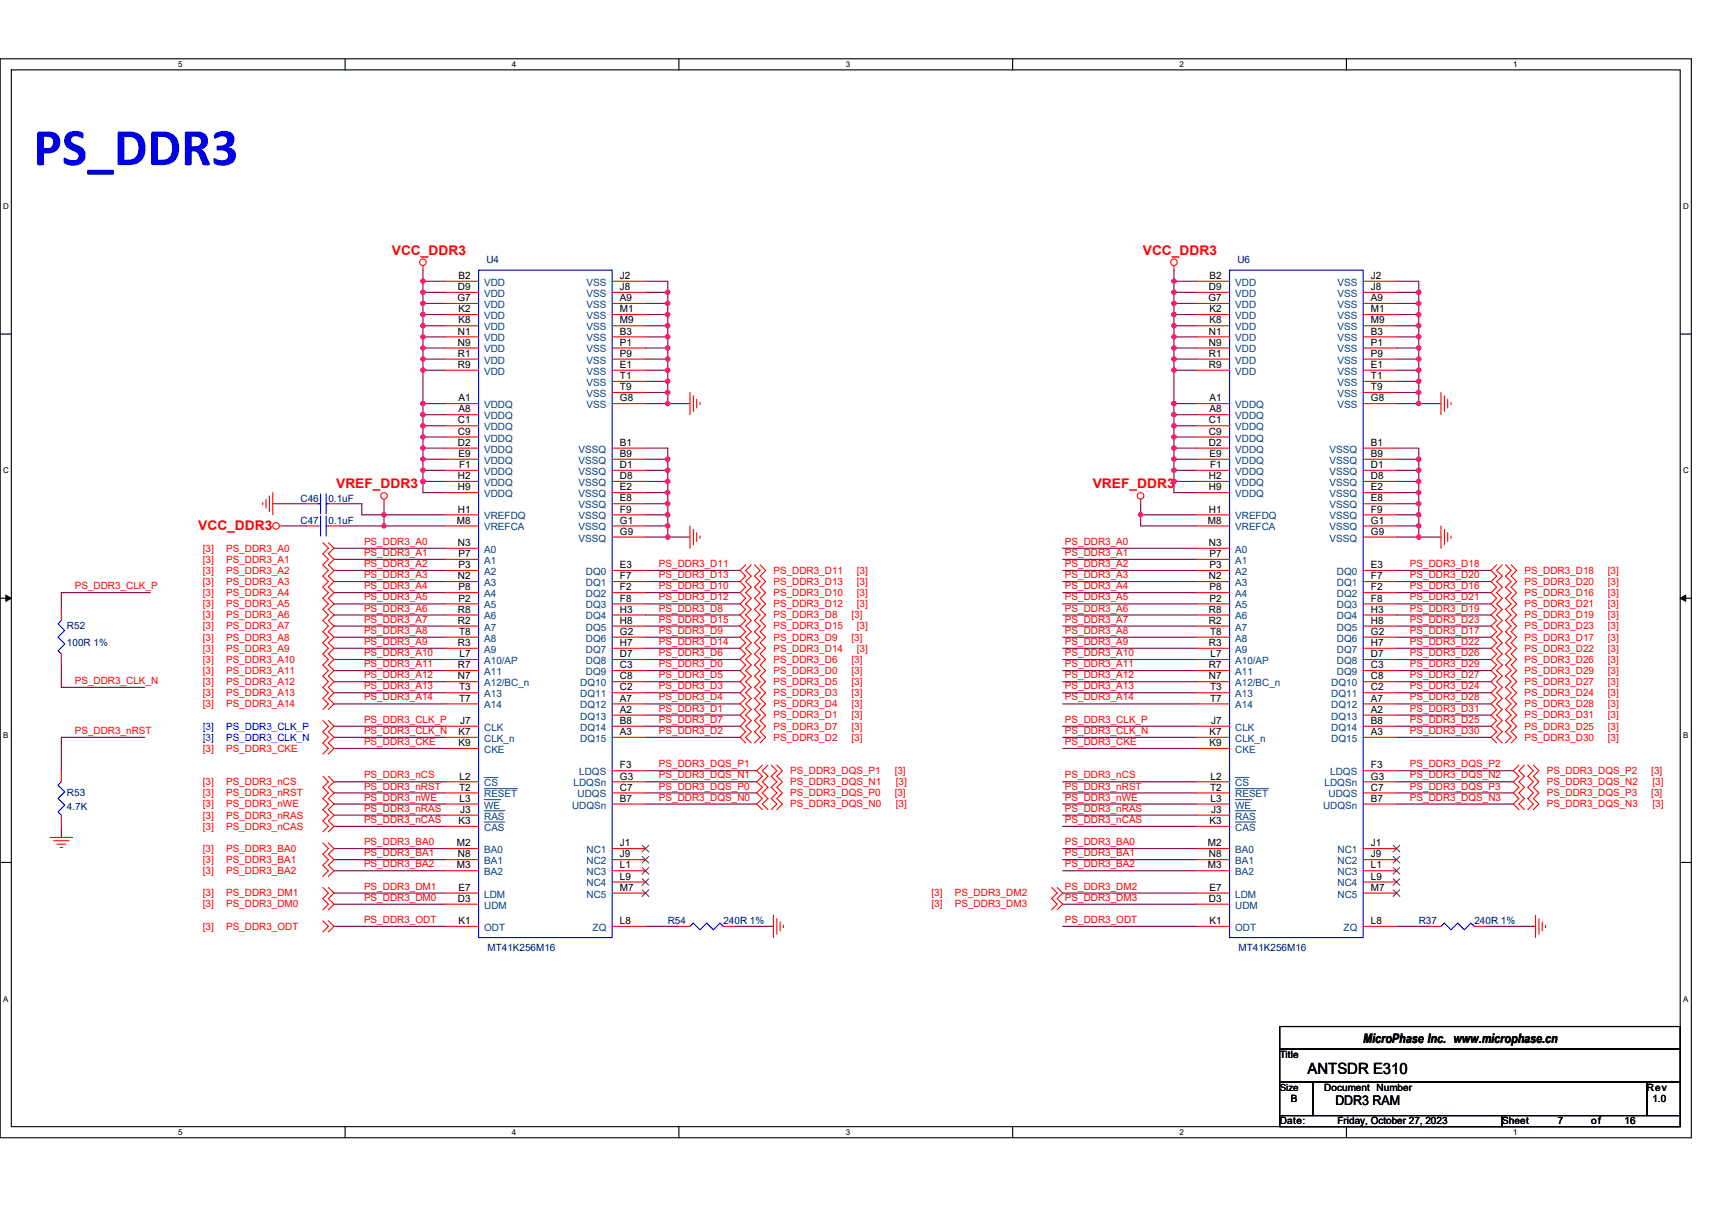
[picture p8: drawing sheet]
<svg xmlns="http://www.w3.org/2000/svg" width="297mm" height="210mm" viewBox="0 0 297 210" stroke-linecap="round" stroke-linejoin="round" font-family="sans-serif">
<path d="M0 10.2h293.5v187.2h-293.5zM2 12.1h289.5v183.4h-289.5z" fill="none" stroke="#000" stroke-width=".19"/>
<g fill="#fff">
<path d="M30.9 10.4h.8v1.6h-.8z"/>
<path d="M30.9 195.7h.8v1.6h-.8z"/>
</g>
<path d="M59.9 10.2v1.9M59.9 195.5v1.9" fill="none" stroke="#000" stroke-width=".19"/>
<g fill="#fff">
<path d="M88.8 10.4h.8v1.6h-.8z"/>
<path d="M88.8 195.7h.8v1.6h-.8z"/>
</g>
<path d="M117.8 10.2v1.9M117.8 195.5v1.9" fill="none" stroke="#000" stroke-width=".19"/>
<g fill="#fff">
<path d="M146.7 10.4h.8v1.6h-.8z"/>
<path d="M146.7 195.7h.8v1.6h-.8z"/>
</g>
<path d="M175.7 10.2v1.9M175.7 195.5v1.9" fill="none" stroke="#000" stroke-width=".19"/>
<g fill="#fff">
<path d="M204.7 10.4h.7v1.6h-.7z"/>
<path d="M204.7 195.7h.7v1.6h-.7z"/>
</g>
<path d="M233.6 10.2v1.9M233.6 195.5v1.9" fill="none" stroke="#000" stroke-width=".19"/>
<g fill="#fff">
<path d="M262.6 10.4h.7v1.6h-.7z"/>
<path d="M262.6 195.7h.7v1.6h-.7z"/>
<path d="M.5 35.1h1v1.5h-1z"/>
<path d="M292 35.1h1v1.5h-1z"/>
<path d="M.5 80.9h1v1.5h-1z"/>
<path d="M292 80.9h1v1.5h-1z"/>
</g>
<path d="M0 58h2M291.5 58h2" fill="none" stroke="#000" stroke-width=".19"/>
<g fill="#fff">
<path d="M.5 126.7h.9v1.6h-.9z"/>
<path d="M292 126.7h.9v1.6h-.9z"/>
</g>
<path d="M0 103.8h2M291.5 103.8h2" fill="none" stroke="#000" stroke-width=".19"/>
<path d="M1 103.3l1 .5-1 .6zM291.5 103.8l1-.5v1.1z" fill="#000" stroke="#000" stroke-width=".17"/>
<g fill="#fff">
<path d="M.5 172.6h.9v1.5h-.9z"/>
<path d="M292 172.6h.9v1.5h-.9z"/>
</g>
<path d="M0 149.7h2M291.5 149.7h2M222 178.1h69.5v3.9h-69.5zM222 182h69.5v5.8h-69.5zM222 187.8h5.8v5.8h-5.8zM222 193.6h38.6v1.9h-38.6zM227.8 187.8h57.9v5.8h-57.9zM260.6 193.6h30.9v1.9h-30.9zM285.7 187.8h5.8v5.8h-5.8z" fill="none" stroke="#000" stroke-width=".19"/>
<g fill="none" stroke="#800040" stroke-width=".19">
<path d="M73.4 48.8h3.9M73.4 50.7h3.9M73.4 52.7h3.9M73.4 54.6h3.9M73.4 56.5h3.9M73.4 58.5h3.9M73.4 46.9v1.9M73.4 48.8v1.9M73.4 50.7v2M73.4 52.7v1.9M73.4 54.6v1.9M73.4 56.5v2"/>
<path d="M73.4 58.5v1.9M112 48.8h3.9v1.9M112 50.7h3.9M112 52.7h3.9M112 54.6h3.9M112 56.5h3.9M112 58.5h3.9M115.9 50.7v2M115.9 52.7v1.9M115.9 54.6v1.9M115.9 56.5v2M115.9 58.5v1.9"/>
<path d="M203.7 50.7v2h3.9M203.7 48.8v1.9M203.7 46.9v1.9M203.7 52.7v1.9M203.7 58.5v1.9M203.7 48.8h3.9M203.7 56.5h3.9M203.7 54.6h3.9M203.7 50.7h3.9M203.7 58.5h3.9M203.7 56.5v2M203.7 54.6v1.9"/>
<path d="M242.3 54.6h3.9M242.3 52.7h3.9M242.3 50.7h3.9M242.3 48.8h3.9v1.9M242.3 58.5h3.9M242.3 56.5h3.9v2M246.2 54.6v1.9M246.2 52.7v1.9M246.2 50.7v2M246.2 58.5v1.9M73.4 64.2h3.9M73.4 60.4h3.9"/>
<path d="M73.4 62.3h3.9M73.4 70h3.9M73.4 72h3.9M73.4 73.9h3.9M73.4 75.8h3.9M73.4 77.8h3.9M73.4 79.7h3.9M73.4 60.4v1.9M73.4 62.3v1.9M73.4 64.2v5.8M73.4 70v2M73.4 72v1.9"/>
<path d="M73.4 73.9v1.9M73.4 75.8v2M73.4 77.8v1.9M73.4 79.7v1.9M112 70h3.9M112 60.4h3.9M112 62.3h3.9M112 64.2h3.9M112 66.2h3.9M112 68.1h3.9M112 77.8h3.9v1.9M112 79.7h3.9"/>
<path d="M115.9 62.3v1.9M115.9 64.2v2M115.9 60.4v1.9M115.9 66.2v1.9M115.9 68.1v1.9M115.9 79.7v1.9M115.9 70h3.8M203.7 62.3h3.9M203.7 72h3.9M203.7 70h3.9M203.7 62.3v1.9M203.7 72v1.9"/>
<path d="M203.7 70v2M203.7 64.2h3.9M203.7 60.4h3.9M203.7 73.9v1.9h3.9M203.7 73.9h3.9M203.7 79.7v1.9h3.9M203.7 77.8v1.9h3.9M203.7 77.8h3.9M203.7 64.2v5.8M203.7 60.4v1.9M203.7 75.8v2M242.3 70h3.9"/>
<path d="M242.3 62.3h3.9M242.3 60.4h3.9v1.9M242.3 77.8h3.9v1.9M242.3 68.1h3.9v1.9M242.3 66.2h3.9M242.3 64.2h3.9M242.3 79.7h3.9v1.9M246.2 64.2v2M246.2 70h3.8M246.2 62.3v1.9M246.2 66.2v1.9M47.3 87.4h5.8"/>
<path d="M49.3 91.3h3.8M58 95.1h19.3M58 97.1h19.3M58 99h19.3M58.9 91.3h7.7M58.9 87.4h3.9v1.9h3.8M66.6 91.3h10.7M66.6 89.3h10.7M66.6 89.3v2M66.6 87.4v1.9M73.4 81.6h3.9M73.4 83.5h3.9"/>
<path d="M73.4 81.6v1.9M73.4 83.5v2h3.9M112 99h16.4M112 93.2h3.9M112 81.6h3.9M112 83.5h3.9M112 85.5h3.9M112 87.4h3.9M112 89.3h3.9M112 91.3h3.9M115.9 87.4v1.9M115.9 85.5v1.9"/>
<path d="M115.9 81.6v1.9M115.9 83.5v2M115.9 89.3v2M115.9 91.3v1.9M115.9 93.2h3.8M184.4 95.1h23.2M184.4 99h23.2M184.4 97.1h23.2M197.9 89.3h9.7M197.9 89.3v2h9.7M197.9 87.4v1.9M203.7 81.6v1.9"/>
<path d="M203.7 83.5h3.9M203.7 83.5v2h3.9M242.3 93.2h3.9M242.3 91.3h3.9v1.9M242.3 89.3h3.9M242.3 99h16.4M242.3 85.5h3.9M242.3 83.5h3.9v2M242.3 81.6h3.9M242.3 87.4h3.9M246.2 93.2h3.8M246.2 87.4v1.9"/>
<path d="M246.2 85.5v1.9M246.2 89.3v2M246.2 81.6v1.9M10.6 115.4v3.9h14.5M26.1 102.8h-15.5v2.9M58 104.8h19.3M58 100.9h19.3M58 102.8h19.3M58 110.6h19.3M58 112.5h19.3M58 106.7h19.3M58 108.6h19.3"/>
<path d="M58 114.4h19.3M58 118.3h19.3M58 116.4h19.3M112 110.6h16.4M112 102.8h16.4M112 106.7h16.4M112 100.9h16.4M112 112.5h16.4M112 104.8h16.4M112 108.6h16.4M112 114.4h16.4M112 118.3h16.4"/>
<path d="M112 116.4h16.4M184.4 104.8h23.2M184.4 102.8h23.2M184.4 100.9h23.2M184.4 116.4h23.2M184.4 114.4h23.2M184.4 112.5h23.2M184.4 110.6h23.2M184.4 108.6h23.2M184.4 106.7h23.2M184.4 118.3h23.2M242.3 100.9h16.4"/>
<path d="M242.3 118.3h16.4M242.3 102.8h16.4M242.3 110.6h16.4M242.3 106.7h16.4M242.3 112.5h16.4M242.3 104.8h16.4M242.3 108.6h16.4M242.3 116.4h16.4M242.3 114.4h16.4M25.1 128h-14.5v5.8M58 122.2h19.3M58 120.2h19.3"/>
<path d="M58 139.5h19.3M58 129.9h19.3M58 126h19.3M58 128h19.3M58 135.7h19.3M58 137.6h19.3M112 120.2h16.4M112 124.1h16.4M112 122.2h16.4M112 128h16.4M112 126h16.4M112 133.8h19.3"/>
<path d="M112 139.5h19.3M112 137.6h19.3M112 135.7h19.3M184.4 128h23.2M184.4 126h23.2M184.4 129.9h23.2M184.4 122.2h23.2M184.4 120.2h23.2M184.4 139.5h23.2M184.4 135.7h23.2M184.4 137.6h23.2M242.3 126h16.4"/>
<path d="M242.3 122.2h16.4M242.3 124.1h16.4M242.3 128h16.4M242.3 120.2h16.4M242.3 137.6h20.3M242.3 139.5h20.3M242.3 135.7h20.3M242.3 133.8h20.3M10.6 143.4v1.9M58 147.3h19.3M58 151.1h19.3M58 149.2h19.3"/>
<path d="M58 143.4h19.3M58 141.5h19.3M58 155h19.3M58 156.9h19.3M184.4 149.2h23.2M184.4 147.3h23.2M184.4 143.4h23.2M184.4 141.5h23.2M184.4 151.1h23.2M184.4 156.9h23.2M184.4 155h23.2M58 160.8h19.3"/>
<path d="M112 160.8h5.8M127.4 160.8h6.8M184.4 160.8h23.2M242.3 160.8h5.8M257.7 160.8h8.7"/>
</g>
<g fill="#f0f" stroke="#f0f" stroke-width=".19">
<circle cx="115.8" cy="64.2" r=".38"/>
<circle cx="115.8" cy="62.3" r=".38"/>
<circle cx="115.8" cy="87.4" r=".38"/>
<circle cx="115.8" cy="70" r=".38"/>
<circle cx="115.8" cy="93.2" r=".38"/>
<circle cx="115.8" cy="52.6" r=".38"/>
<circle cx="115.8" cy="50.7" r=".38"/>
<circle cx="115.8" cy="56.5" r=".38"/>
<circle cx="115.8" cy="54.6" r=".38"/>
<circle cx="115.8" cy="60.4" r=".38"/>
<circle cx="115.8" cy="58.4" r=".38"/>
<circle cx="115.8" cy="68.1" r=".38"/>
<circle cx="115.8" cy="66.2" r=".38"/>
<circle cx="115.8" cy="79.7" r=".38"/>
<circle cx="115.8" cy="83.5" r=".38"/>
<circle cx="115.8" cy="81.6" r=".38"/>
<circle cx="115.8" cy="85.5" r=".38"/>
<circle cx="115.8" cy="91.3" r=".38"/>
<circle cx="115.8" cy="89.3" r=".38"/>
<circle cx="73.4" cy="48.8" r=".38"/>
<circle cx="73.4" cy="64.2" r=".38"/>
<circle cx="73.4" cy="50.7" r=".38"/>
<circle cx="73.4" cy="52.6" r=".38"/>
<circle cx="73.4" cy="54.6" r=".38"/>
<circle cx="73.4" cy="56.5" r=".38"/>
<circle cx="73.4" cy="62.3" r=".38"/>
<circle cx="73.4" cy="60.4" r=".38"/>
<circle cx="73.4" cy="58.4" r=".38"/>
<circle cx="73.4" cy="70" r=".38"/>
<circle cx="73.4" cy="72" r=".38"/>
<circle cx="73.4" cy="73.9" r=".38"/>
<circle cx="73.4" cy="75.8" r=".38"/>
<circle cx="73.4" cy="77.8" r=".38"/>
<circle cx="73.4" cy="79.7" r=".38"/>
<circle cx="73.4" cy="81.6" r=".38"/>
<circle cx="73.4" cy="83.5" r=".38"/>
<circle cx="66.6" cy="91.3" r=".38"/>
<circle cx="203.7" cy="83.5" r=".38"/>
<circle cx="203.7" cy="81.6" r=".38"/>
<circle cx="246.1" cy="64.2" r=".38"/>
<circle cx="246.1" cy="87.4" r=".38"/>
<circle cx="246.1" cy="85.5" r=".38"/>
<circle cx="246.1" cy="70" r=".38"/>
<circle cx="246.1" cy="56.5" r=".38"/>
<circle cx="246.1" cy="54.6" r=".38"/>
<circle cx="246.1" cy="52.6" r=".38"/>
<circle cx="246.1" cy="50.7" r=".38"/>
<circle cx="246.1" cy="68.1" r=".38"/>
<circle cx="246.1" cy="66.2" r=".38"/>
<circle cx="246.1" cy="62.3" r=".38"/>
<circle cx="246.1" cy="60.4" r=".38"/>
<circle cx="246.1" cy="58.4" r=".38"/>
<circle cx="246.1" cy="93.2" r=".38"/>
<circle cx="246.1" cy="91.3" r=".38"/>
<circle cx="246.1" cy="83.5" r=".38"/>
<circle cx="246.1" cy="81.6" r=".38"/>
<circle cx="246.1" cy="79.7" r=".38"/>
<circle cx="203.7" cy="64.2" r=".38"/>
<circle cx="203.7" cy="50.7" r=".38"/>
<circle cx="203.7" cy="48.8" r=".38"/>
<circle cx="246.1" cy="89.3" r=".38"/>
<circle cx="203.7" cy="56.5" r=".38"/>
<circle cx="203.7" cy="54.6" r=".38"/>
<circle cx="203.7" cy="52.6" r=".38"/>
<circle cx="203.7" cy="70" r=".38"/>
<circle cx="203.7" cy="60.4" r=".38"/>
<circle cx="203.7" cy="58.4" r=".38"/>
<circle cx="203.7" cy="62.3" r=".38"/>
<circle cx="203.7" cy="77.8" r=".38"/>
<circle cx="203.7" cy="75.8" r=".38"/>
<circle cx="203.7" cy="73.9" r=".38"/>
<circle cx="203.7" cy="72" r=".38"/>
<circle cx="203.7" cy="79.7" r=".38"/>
<circle cx="197.9" cy="89.3" r=".38"/>
<circle cx="66.6" cy="89.3" r=".38"/>
</g>
<g fill="none" stroke="#f00" stroke-width=".19">
<path d="M73.4 46.1v.8M77.3 48.8h5.7M77.3 50.7h5.7M77.3 52.7h5.7M77.3 54.6h5.7M77.3 56.5h5.7M77.3 58.5h5.7M106.2 48.8h5.8M106.2 50.7h5.8M106.2 52.7h5.8M106.2 54.6h5.8M106.2 56.5h5.8"/>
<path d="M106.2 58.5h5.8M203.7 46.1v.8M207.6 48.8h5.7M207.6 50.7h5.7M207.6 52.7h5.7M207.6 54.6h5.7M207.6 56.5h5.7M207.6 58.5h5.7M236.5 48.8h5.8M236.5 50.7h5.8M236.5 52.7h5.8M236.5 54.6h5.8"/>
<path d="M236.5 56.5h5.8M236.5 58.5h5.8M77.3 60.4h5.7M77.3 62.3h5.7M77.3 64.2h5.7M77.3 70h5.7M77.3 72h5.7M77.3 73.9h5.7M77.3 75.8h5.7M77.3 77.8h5.7M77.3 79.7h5.7M106.2 60.4h5.8"/>
<path d="M106.2 62.3h5.8M106.2 64.2h5.8M106.2 66.2h5.8M106.2 68.1h5.8M106.2 70h5.8M106.2 77.8h5.8M106.2 79.7h5.8M119.7 68.1v3.9M120.3 68.7v2.7M120.9 69.3v1.5M121.5 69.9v.3M207.6 60.4h5.7"/>
<path d="M207.6 62.3h5.7M207.6 64.2h5.7M207.6 70h5.7M207.6 72h5.7M207.6 73.9h5.7M207.6 75.8h5.7M207.6 77.8h5.7M207.6 79.7h5.7M236.5 60.4h5.8M236.5 62.3h5.8M236.5 64.2h5.8M236.5 66.2h5.8"/>
<path d="M236.5 68.1h5.8M236.5 70h5.8M236.5 77.8h5.8M236.5 79.7h5.8M250 68.1v3.9M250.6 68.7v2.7M251.2 69.3v1.5M251.8 69.9v.3M45.6 87.2v.4M46.2 86.6v1.6M46.8 86.1v2.7M47.3 85.5v3.8"/>
<path d="M48.5 91.3h.8M53.1 91.3h2M53.1 87.4h2M56 94.2l1 .9-1 1 1 1-1 .9 1 1-1 1 1 .9-1 1 1 .9-1 1 1 1-1 .9 1 1-1 1 1 .9-1 1 1 1-1 .9 1 1-1 1 1 .9-1 1 1 1-1 .9 1 1-1 1 1 .9-1 1 1 1-1 .9M57 94.2l1 .9-1 1 1 1-1 .9 1 1-1 1 1 .9-1 1 1 .9-1 1 1 1-1 .9 1 1-1 1 1 .9-1 1 1 1-1 .9 1 1-1 1 1 .9-1 1 1 1-1 .9 1 1-1 1 1 .9-1 1 1 1-1 .9M57 91.3h1.9M57 87.4h1.9M66.6 86.6v.8M77.3 95.1h5.7M77.3 97.1h5.7M77.3 99h5.7M77.3 89.3h5.7"/>
<path d="M77.3 91.3h5.7M77.3 81.6h5.7M77.3 83.5h5.7M77.3 85.5h5.7M106.2 81.6h5.8M106.2 83.5h5.8M106.2 85.5h5.8M106.2 87.4h5.8M106.2 89.3h5.8M106.2 91.3h5.8M106.2 93.2h5.8M106.2 99h5.8"/>
<path d="M119.7 91.3v3.8M120.3 91.9v2.7M120.9 92.4v1.6M121.5 93v.4M129.4 98l-1 1 1 1-1 .9 1 1-1 .9 1 1-1 1 1 .9-1 1 1 1-1 .9 1 1-1 1 1 .9-1 1 1 1-1 .9 1 1-1 1 1 .9-1 1 1 1-1 .9 1 1-1 1 1 .9-1 1 1 1-1 .9 1 1-1 1 1 .9M130.3 98l-.9 1 .9 1-.9 .9 .9 1-.9 .9 .9 1-.9 1 .9 .9-.9 1 .9 1-.9 .9 .9 1-.9 1 .9 .9-.9 1 .9 1-.9 .9 .9 1-.9 1 .9 .9-.9 1 .9 1-.9 .9 .9 1-.9 1 .9 .9-.9 1 .9 1-.9 .9 .9 1-.9 1 .9 .9M130.9 98l1 1-1 1 1 .9-1 1 1 .9-1 1 1 1-1 .9 1 1-1 1 1 .9-1 1 1 1-1 .9 1 1-1 1 1 .9-1 1 1 1-1 .9 1 1-1 1 1 .9-1 1 1 1-1 .9 1 1-1 1 1 .9-1 1 1 1-1 .9M131.9 98l.9 1-.9 1 .9 .9-.9 1 .9 .9-.9 1 .9 1-.9 .9 .9 1-.9 1 .9 .9-.9 1 .9 1-.9 .9 .9 1-.9 1 .9 .9-.9 1 .9 1-.9 .9 .9 1-.9 1 .9 .9-.9 1 .9 1-.9 .9 .9 1-.9 1 .9 .9-.9 1 .9 1-.9 .9M197.9 86.6v.8M207.6 95.1h5.7M207.6 97.1h5.7M207.6 99h5.7"/>
<path d="M207.6 89.3h5.7M207.6 91.3h5.7M207.6 81.6h5.7M207.6 83.5h5.7M207.6 85.5h5.7M236.5 81.6h5.8M236.5 83.5h5.8M236.5 85.5h5.8M236.5 87.4h5.8M236.5 89.3h5.8M236.5 91.3h5.8M236.5 93.2h5.8"/>
<path d="M236.5 99h5.8M250 91.3v3.8M250.6 91.9v2.7M251.2 92.4v1.6M251.8 93v.4M259.7 98l-1 1 1 1-1 .9 1 1-1 .9 1 1-1 1 1 .9-1 1 1 1-1 .9 1 1-1 1 1 .9-1 1 1 1-1 .9 1 1-1 1 1 .9-1 1 1 1-1 .9 1 1-1 1 1 .9-1 1 1 1-1 .9 1 1-1 1 1 .9M260.6 98l-.9 1 .9 1-.9 .9 .9 1-.9 .9 .9 1-.9 1 .9 .9-.9 1 .9 1-.9 .9 .9 1-.9 1 .9 .9-.9 1 .9 1-.9 .9 .9 1-.9 1 .9 .9-.9 1 .9 1-.9 .9 .9 1-.9 1 .9 .9-.9 1 .9 1-.9 .9 .9 1-.9 1 .9 .9M261.2 98l1 1-1 1 1 .9-1 1 1 .9-1 1 1 1-1 .9 1 1-1 1 1 .9-1 1 1 1-1 .9 1 1-1 1 1 .9-1 1 1 1-1 .9 1 1-1 1 1 .9-1 1 1 1-1 .9 1 1-1 1 1 .9-1 1 1 1-1 .9M262.2 98l.9 1-.9 1 .9 .9-.9 1 .9 .9-.9 1 .9 1-.9 .9 .9 1-.9 1 .9 .9-.9 1 .9 1-.9 .9 .9 1-.9 1 .9 .9-.9 1 .9 1-.9 .9 .9 1-.9 1 .9 .9-.9 1 .9 1-.9 .9 .9 1-.9 1 .9 .9-.9 1 .9 1-.9 .9M10.6 113.5v1.9M10.6 105.7v2M77.3 114.4h5.7"/>
<path d="M77.3 116.4h5.7M77.3 118.3h5.7M77.3 100.9h5.7M77.3 102.8h5.7M77.3 104.8h5.7M77.3 106.7h5.7M77.3 108.6h5.7M77.3 110.6h5.7M77.3 112.5h5.7M106.2 100.9h5.8M106.2 102.8h5.8M106.2 104.8h5.8"/>
<path d="M106.2 106.7h5.8M106.2 108.6h5.8M106.2 110.6h5.8M106.2 112.5h5.8M106.2 114.4h5.8M106.2 116.4h5.8M106.2 118.3h5.8M207.6 114.4h5.7M207.6 116.4h5.7M207.6 118.3h5.7M207.6 100.9h5.7M207.6 102.8h5.7"/>
<path d="M207.6 104.8h5.7M207.6 106.7h5.7M207.6 108.6h5.7M207.6 110.6h5.7M207.6 112.5h5.7M236.5 100.9h5.8M236.5 102.8h5.8M236.5 104.8h5.8M236.5 106.7h5.8M236.5 108.6h5.8M236.5 110.6h5.8M236.5 112.5h5.8"/>
<path d="M236.5 114.4h5.8M236.5 116.4h5.8M236.5 118.3h5.8M10.6 133.8v1.9M56 134.7l1 1-1 .9 1 1-1 1 1 .9-1 1 1 1-1 .9 1 1-1 1M56 125.1l1 .9-1 1 1 1-1 .9 1 1-1 1M57 134.7l1 1-1 .9 1 1-1 1 1 .9-1 1 1 1-1 .9 1 1-1 1M57 125.1l1 .9-1 1 1 1-1 .9 1 1-1 1M77.3 126h5.7M77.3 128h5.7M77.3 129.9h5.7M77.3 135.7h5.7"/>
<path d="M77.3 137.6h5.7M77.3 120.2h5.7M77.3 122.2h5.7M77.3 139.5h5.7M106.2 120.2h5.8M106.2 122.2h5.8M106.2 124.1h5.8M106.2 126h5.8M106.2 128h5.8M106.2 133.8h5.8M106.2 135.7h5.8M106.2 137.6h5.8"/>
<path d="M106.2 139.5h5.8M132.3 132.8l-1 1 1 .9-1 1 1 .9-1 1 1 1-1 .9 1 1M133.2 132.8l-.9 1 .9 .9-.9 1 .9 .9-.9 1 .9 1-.9 .9 .9 1M133.8 132.8l1 1-1 .9 1 1-1 .9 1 1-1 1 1 .9-1 1M134.8 132.8l.9 1-.9 .9 .9 1-.9 .9 .9 1-.9 1 .9 .9-.9 1M207.6 126h5.7M207.6 128h5.7M207.6 129.9h5.7M207.6 135.7h5.7M207.6 137.6h5.7M207.6 120.2h5.7M207.6 122.2h5.7"/>
<path d="M207.6 139.5h5.7M236.5 120.2h5.8M236.5 122.2h5.8M236.5 124.1h5.8M236.5 126h5.8M236.5 128h5.8M236.5 133.8h5.8M236.5 135.7h5.8M236.5 137.6h5.8M236.5 139.5h5.8M263.5 132.8l-.9 1 .9 .9-.9 1 .9 .9-.9 1 .9 1-.9 .9 .9 1M264.5 132.8l-1 1 1 .9-1 1 1 .9-1 1 1 1-1 .9 1 1"/>
<path d="M265.1 132.8l.9 1-.9 .9 .9 1-.9 .9 .9 1-.9 1 .9 .9-.9 1M266 132.8l1 1-1 .9 1 1-1 .9 1 1-1 1 1 .9-1 1M8.7 145.3h3.9M9.3 145.9h2.7M9.9 146.5h1.5M10.5 147.1h.4M10.6 141.5v1.9M56 146.3l1 1-1 .9 1 1-1 1 1 .9-1 1M56 159.8l1 1-1 .9M56 154l1 1-1 .9 1 1-1 1M57 146.3l1 1-1 .9 1 1-1 1 1 .9-1 1M57 159.8l1 1-1 .9"/>
<path d="M57 154l1 1-1 .9 1 1-1 1M77.3 143.4h5.7M77.3 141.5h5.7M77.3 147.3h5.7M77.3 149.2h5.7M77.3 151.1h5.7M77.3 155h5.7M77.3 156.9h5.7M106.2 147.3h5.8M106.2 149.2h5.8M106.2 151.1h5.8M106.2 153.1h5.8"/>
<path d="M106.2 155h5.8M134.2 158.8v3.9M134.8 159.4v2.7M135.4 160v1.5M182.5 154l.9 1-.9 .9 .9 1-.9 1M183.4 154l1 1-1 .9 1 1-1 1M207.6 143.4h5.7M207.6 141.5h5.7M207.6 147.3h5.7M207.6 149.2h5.7M207.6 151.1h5.7M207.6 155h5.7"/>
<path d="M207.6 156.9h5.7M236.5 147.3h5.8M236.5 149.2h5.8M236.5 151.1h5.8M236.5 153.1h5.8M236.5 155h5.8M266.4 158.8v3.9M267 159.4v2.7M267.6 160v1.5M77.3 160.8h5.7M106.2 160.8h5.8M117.8 160.8h1.9"/>
<path d="M125.5 160.8h1.9M135.9 160.6v.4M207.6 160.8h5.7M236.5 160.8h5.8M248.1 160.8h1.9M255.8 160.8h1.9M268.2 160.6v.4"/>
<circle cx="73.4" cy="45.5" r=".57"/>
<circle cx="203.7" cy="45.5" r=".57"/>
<circle cx="47.9" cy="91.3" r=".57"/>
<circle cx="66.6" cy="86.1" r=".57"/>
<circle cx="197.9" cy="86.1" r=".57"/>
</g>
<g fill="none" stroke="#00f" stroke-width=".19">
<path d="M83 46.9h23.2v115.8h-23.2zM213.3 46.9h23.2v115.8h-23.2zM55.1 91.3h.5M55.1 87.4h.5M55.6 89.5v3.5M55.6 85.7v3.5M56.6 89.5v3.5M56.6 85.7v3.5M56.6 91.3h.4M56.6 87.4h.4M10.6 107.7l-.5 .6 1.1 1.1-1.1 1.2 1.1 1.1-1.1 1.2 .5 .6M10.6 135.7l-.5 .5 1.1 1.2-1.1 1.2 1.1 1.1-1.1 1.2 .5 .6"/>
<path d="M119.7 160.8l.6-.6 1.2 1.2 1.1-1.2 1.2 1.2 1.1-1.2 .6 .6M250 160.8l.6-.6 1.2 1.2 1.1-1.2 1.2 1.2 1.1-1.2 .6 .6"/>
</g>
<path d="M84 134.9h2.4M84 136.8h5.8M84 138.8h2.9M214.3 134.9h2.4M214.3 136.8h5.8M214.3 138.8h2.9M84 142.6h3.6M84 140.7h3.6M214.3 142.6h3.6M214.3 140.7h3.6" fill="none" stroke="#004080" stroke-width=".17"/>
<g fill="none" stroke="#804000" stroke-width=".17">
<path d="M111.4 146.7l1.2 1.1M111.4 148.6l1.2 1.2M111.4 150.5l1.2 1.2M111.4 152.5l1.2 1.1M111.4 154.4l1.2 1.2M112.6 146.7l-1.2 1.1M112.6 148.6l-1.2 1.2M112.6 150.5l-1.2 1.2M112.6 152.5l-1.2 1.1M112.6 154.4l-1.2 1.2M241.7 146.7l1.2 1.1M241.7 148.6l1.2 1.2"/>
<path d="M241.7 150.5l1.2 1.2M241.7 152.5l1.2 1.1M241.7 154.4l1.2 1.2M242.9 146.7l-1.2 1.1M242.9 148.6l-1.2 1.2M242.9 150.5l-1.2 1.2M242.9 152.5l-1.2 1.1M242.9 154.4l-1.2 1.2"/>
</g>
<text font-size="9.2" fill="#00f" x="5.8" y="28.7">PS_DDR3</text>
<text font-size="2.7" x="226.9" y="186.3">ANTSDR E310</text>
<g font-size="2.3" fill="#f00">
<text x="68" y="44.2">VCC_DDR3</text>
<text x="198.3" y="44.2">VCC_DDR3</text>
<text x="58.3" y="84.7">VREF_DDR3</text>
<text x="189.6" y="84.7">VREF_DDR3</text>
<text x="34.4" y="92.1">VCC_DDR3</text>
</g>
<g font-size="2.3">
<text x="236.5" y="181.1">MicroPhase Inc. www.microphase.cn</text>
<text x="231.7" y="191.8">DDR3 RAM</text>
</g>
<g font-size="1.7" fill="#000080">
<text x="84.4" y="45.7">U4</text>
<text x="214.7" y="45.7">U6</text>
<text x="52.2" y="87">C46</text>
<text x="57" y="87">0.1uF</text>
<text x="52.2" y="90.9">C47</text>
<text x="57" y="90.9">0.1uF</text>
<text x="11.6" y="109.2">R52</text>
<text x="11.6" y="112.1">100R 1%</text>
<text x="11.6" y="138.2">R53</text>
<text x="11.6" y="140.5">4.7K</text>
<text x="115.9" y="160.4">R54</text>
<text x="125.5" y="160.4">240R 1%</text>
<text x="246.2" y="160.4">R37</text>
<text x="255.8" y="160.4">240R 1%</text>
<text x="84.6" y="165">MT41K256M16</text>
<text x="214.9" y="165">MT41K256M16</text>
</g>
<g font-size="1.7">
<text x="79.4" y="52.3">G7</text>
<text x="79.5" y="50.3">D9</text>
<text x="79.5" y="48.4">B2</text>
<text x="107.6" y="48.4">J2</text>
<text x="107.6" y="50.3">J8</text>
<text x="107.6" y="52.3">A9</text>
<text x="209.7" y="52.3">G7</text>
<text x="209.8" y="50.3">D9</text>
<text x="209.8" y="48.4">B2</text>
<text x="237.9" y="48.4">J2</text>
<text x="237.9" y="50.3">J8</text>
<text x="237.9" y="52.3">A9</text>
<text x="79.5" y="58.1">N1</text>
<text x="79.5" y="60">N9</text>
<text x="79.5" y="54.2">K2</text>
<text x="79.5" y="56.1">K8</text>
<text x="107.6" y="54.2">M1</text>
<text x="107.6" y="56.1">M9</text>
<text x="107.6" y="58.1">B3</text>
<text x="107.6" y="60">P1</text>
<text x="209.8" y="58.1">N1</text>
<text x="209.8" y="60">N9</text>
<text x="209.8" y="54.2">K2</text>
<text x="209.8" y="56.1">K8</text>
<text x="237.9" y="54.2">M1</text>
<text x="237.9" y="56.1">M9</text>
<text x="237.9" y="58.1">B3</text>
<text x="237.9" y="60">P1</text>
<text x="79.5" y="61.9">R1</text>
<text x="79.5" y="63.8">R9</text>
<text x="107.6" y="61.9">P9</text>
<text x="107.6" y="63.8">E1</text>
<text x="107.6" y="65.8">T1</text>
<text x="209.8" y="61.9">R1</text>
<text x="209.8" y="63.8">R9</text>
<text x="237.9" y="61.9">P9</text>
<text x="237.9" y="63.8">E1</text>
<text x="237.9" y="65.8">T1</text>
<text x="79.5" y="69.6">A1</text>
<text x="79.5" y="71.6">A8</text>
<text x="107.6" y="67.7">T9</text>
<text x="107.6" y="69.6">G8</text>
<text x="209.8" y="69.6">A1</text>
<text x="209.8" y="71.6">A8</text>
<text x="237.9" y="67.7">T9</text>
<text x="237.9" y="69.6">G8</text>
<text x="79.5" y="73.5">C1</text>
<text x="79.5" y="75.4">C9</text>
<text x="79.5" y="77.4">D2</text>
<text x="107.6" y="77.4">B1</text>
<text x="209.8" y="73.5">C1</text>
<text x="209.8" y="75.4">C9</text>
<text x="209.8" y="77.4">D2</text>
<text x="237.9" y="77.4">B1</text>
<text x="79.5" y="83.1">H2</text>
<text x="79.5" y="79.3">E9</text>
<text x="79.6" y="81.2">F1</text>
<text x="107.6" y="79.3">B9</text>
<text x="107.6" y="81.2">D1</text>
<text x="107.6" y="83.1">D8</text>
<text x="209.8" y="83.1">H2</text>
<text x="209.8" y="79.3">E9</text>
<text x="209.9" y="81.2">F1</text>
<text x="237.9" y="79.3">B9</text>
<text x="237.9" y="81.2">D1</text>
<text x="237.9" y="83.1">D8</text>
<text x="79.5" y="88.9">H1</text>
<text x="79.5" y="85.1">H9</text>
<text x="107.6" y="85.1">E2</text>
<text x="107.6" y="87">E8</text>
<text x="107.6" y="88.9">F9</text>
<text x="209.8" y="88.9">H1</text>
<text x="209.8" y="85.1">H9</text>
<text x="237.9" y="85.1">E2</text>
<text x="237.9" y="87">E8</text>
<text x="237.9" y="88.9">F9</text>
<text x="79.3" y="90.9">M8</text>
<text x="79.5" y="94.7">N3</text>
<text x="107.6" y="90.9">G1</text>
<text x="107.6" y="92.8">G9</text>
<text x="209.6" y="90.9">M8</text>
<text x="209.8" y="94.7">N3</text>
<text x="237.9" y="90.9">G1</text>
<text x="237.9" y="92.8">G9</text>
<text x="79.5" y="100.5">N2</text>
<text x="79.5" y="96.7">P7</text>
<text x="79.5" y="98.6">P3</text>
<text x="107.6" y="98.6">E3</text>
<text x="107.6" y="100.5">F7</text>
<text x="209.8" y="100.5">N2</text>
<text x="209.8" y="96.7">P7</text>
<text x="209.8" y="98.6">P3</text>
<text x="237.9" y="98.6">E3</text>
<text x="237.9" y="100.5">F7</text>
<text x="79.5" y="106.3">R8</text>
<text x="79.5" y="102.4">P8</text>
<text x="79.5" y="104.4">P2</text>
<text x="107.6" y="102.4">F2</text>
<text x="107.6" y="104.4">F8</text>
<text x="107.6" y="106.3">H3</text>
<text x="209.8" y="106.3">R8</text>
<text x="209.8" y="102.4">P8</text>
<text x="209.8" y="104.4">P2</text>
<text x="237.9" y="102.4">F2</text>
<text x="237.9" y="104.4">F8</text>
<text x="237.9" y="106.3">H3</text>
<text x="79.5" y="108.2">R2</text>
<text x="79.5" y="112.1">R3</text>
<text x="79.6" y="110.2">T8</text>
<text x="107.6" y="108.2">H8</text>
<text x="107.6" y="110.2">G2</text>
<text x="107.6" y="112.1">H7</text>
<text x="209.8" y="108.2">R2</text>
<text x="209.8" y="112.1">R3</text>
<text x="209.9" y="110.2">T8</text>
<text x="237.9" y="108.2">H8</text>
<text x="237.9" y="110.2">G2</text>
<text x="237.9" y="112.1">H7</text>
<text x="79.5" y="116">R7</text>
<text x="79.5" y="117.9">N7</text>
<text x="79.6" y="119.8">T3</text>
<text x="79.7" y="114">L7</text>
<text x="107.6" y="117.9">C8</text>
<text x="107.6" y="119.8">C2</text>
<text x="107.6" y="114">D7</text>
<text x="107.6" y="116">C3</text>
<text x="209.8" y="116">R7</text>
<text x="209.8" y="117.9">N7</text>
<text x="209.9" y="119.8">T3</text>
<text x="210" y="114">L7</text>
<text x="237.9" y="117.9">C8</text>
<text x="237.9" y="119.8">C2</text>
<text x="237.9" y="114">D7</text>
<text x="237.9" y="116">C3</text>
<text x="79.6" y="121.8">T7</text>
<text x="79.8" y="125.6">J7</text>
<text x="107.6" y="121.8">A7</text>
<text x="107.6" y="123.7">A2</text>
<text x="107.6" y="125.6">B8</text>
<text x="209.9" y="121.8">T7</text>
<text x="210.1" y="125.6">J7</text>
<text x="237.9" y="121.8">A7</text>
<text x="237.9" y="123.7">A2</text>
<text x="237.9" y="125.6">B8</text>
<text x="79.5" y="127.6">K7</text>
<text x="79.5" y="129.5">K9</text>
<text x="107.6" y="127.6">A3</text>
<text x="209.8" y="127.6">K7</text>
<text x="209.8" y="129.5">K9</text>
<text x="237.9" y="127.6">A3</text>
<text x="79.6" y="137.2">T2</text>
<text x="79.7" y="135.3">L2</text>
<text x="107.6" y="135.3">G3</text>
<text x="107.6" y="133.4">F3</text>
<text x="107.6" y="137.2">C7</text>
<text x="209.9" y="137.2">T2</text>
<text x="210" y="135.3">L2</text>
<text x="237.9" y="135.3">G3</text>
<text x="237.9" y="137.2">C7</text>
<text x="237.9" y="133.4">F3</text>
<text x="79.5" y="143">K3</text>
<text x="79.7" y="139.1">L3</text>
<text x="79.8" y="141.1">J3</text>
<text x="107.6" y="139.1">B7</text>
<text x="209.8" y="143">K3</text>
<text x="210" y="139.1">L3</text>
<text x="210.1" y="141.1">J3</text>
<text x="237.9" y="139.1">B7</text>
<text x="79.3" y="146.9">M2</text>
<text x="79.5" y="148.8">N8</text>
<text x="107.6" y="146.9">J1</text>
<text x="107.6" y="148.8">J9</text>
<text x="209.6" y="146.9">M2</text>
<text x="209.8" y="148.8">N8</text>
<text x="237.9" y="146.9">J1</text>
<text x="237.9" y="148.8">J9</text>
<text x="79.3" y="150.7">M3</text>
<text x="79.5" y="154.6">E7</text>
<text x="107.6" y="150.7">L1</text>
<text x="107.6" y="152.7">L9</text>
<text x="107.6" y="154.6">M7</text>
<text x="209.6" y="150.7">M3</text>
<text x="209.8" y="154.6">E7</text>
<text x="237.9" y="150.7">L1</text>
<text x="237.9" y="152.7">L9</text>
<text x="237.9" y="154.6">M7</text>
<text x="79.5" y="156.5">D3</text>
<text x="79.5" y="160.4">K1</text>
<text x="107.6" y="160.4">L8</text>
<text x="209.8" y="156.5">D3</text>
<text x="209.8" y="160.4">K1</text>
<text x="237.9" y="160.4">L8</text>
<text x="222" y="183.6">Title</text>
<text x="222" y="189.3">Size</text>
<text x="224" y="191.3">B</text>
<text x="229.8" y="189.3">Document Number</text>
<text x="285.7" y="189.3">Rev</text>
<text x="286.7" y="191.3">1.0</text>
<text x="222" y="195.1">Date:</text>
<text x="232.1" y="195.1">Friday, October 27, 2023</text>
<text x="260.6" y="195.1">Sheet</text>
<text x="270.3" y="195.1">7</text>
<text x="276.1" y="195.1">of</text>
<text x="281.9" y="195.1">16</text>
</g>
<g font-size="1.7" fill="#004080">
<text x="84" y="49.6">VDD</text>
<text x="84" y="51.5">VDD</text>
<text x="84" y="53.4">VDD</text>
<text x="101.7" y="49.6">VSS</text>
<text x="101.7" y="51.5">VSS</text>
<text x="101.7" y="53.4">VSS</text>
<text x="214.3" y="49.6">VDD</text>
<text x="214.3" y="51.5">VDD</text>
<text x="214.3" y="53.4">VDD</text>
<text x="232" y="49.6">VSS</text>
<text x="232" y="51.5">VSS</text>
<text x="232" y="53.4">VSS</text>
<text x="84" y="55.4">VDD</text>
<text x="84" y="57.3">VDD</text>
<text x="84" y="59.2">VDD</text>
<text x="101.7" y="55.4">VSS</text>
<text x="101.7" y="57.3">VSS</text>
<text x="101.7" y="59.2">VSS</text>
<text x="214.3" y="55.4">VDD</text>
<text x="214.3" y="57.3">VDD</text>
<text x="214.3" y="59.2">VDD</text>
<text x="232" y="55.4">VSS</text>
<text x="232" y="57.3">VSS</text>
<text x="232" y="59.2">VSS</text>
<text x="84" y="61.2">VDD</text>
<text x="84" y="63.1">VDD</text>
<text x="84" y="65">VDD</text>
<text x="101.7" y="61.2">VSS</text>
<text x="101.7" y="63.1">VSS</text>
<text x="101.7" y="65">VSS</text>
<text x="214.3" y="61.2">VDD</text>
<text x="214.3" y="63.1">VDD</text>
<text x="214.3" y="65">VDD</text>
<text x="232" y="61.2">VSS</text>
<text x="232" y="63.1">VSS</text>
<text x="232" y="65">VSS</text>
<text x="84" y="70.8">VDDQ</text>
<text x="101.7" y="67">VSS</text>
<text x="101.7" y="68.9">VSS</text>
<text x="101.7" y="70.8">VSS</text>
<text x="214.3" y="70.8">VDDQ</text>
<text x="232" y="67">VSS</text>
<text x="232" y="68.9">VSS</text>
<text x="232" y="70.8">VSS</text>
<text x="84" y="72.7">VDDQ</text>
<text x="84" y="74.7">VDDQ</text>
<text x="84" y="76.6">VDDQ</text>
<text x="214.3" y="72.7">VDDQ</text>
<text x="214.3" y="74.7">VDDQ</text>
<text x="214.3" y="76.6">VDDQ</text>
<text x="84" y="78.5">VDDQ</text>
<text x="84" y="80.5">VDDQ</text>
<text x="84" y="82.4">VDDQ</text>
<text x="100.4" y="78.5">VSSQ</text>
<text x="100.4" y="80.5">VSSQ</text>
<text x="100.4" y="82.4">VSSQ</text>
<text x="214.3" y="78.5">VDDQ</text>
<text x="214.3" y="80.5">VDDQ</text>
<text x="214.3" y="82.4">VDDQ</text>
<text x="230.7" y="78.5">VSSQ</text>
<text x="230.7" y="80.5">VSSQ</text>
<text x="230.7" y="82.4">VSSQ</text>
<text x="84" y="84.3">VDDQ</text>
<text x="84" y="86.3">VDDQ</text>
<text x="100.4" y="84.3">VSSQ</text>
<text x="100.4" y="86.3">VSSQ</text>
<text x="100.4" y="88.2">VSSQ</text>
<text x="214.3" y="84.3">VDDQ</text>
<text x="214.3" y="86.3">VDDQ</text>
<text x="230.7" y="84.3">VSSQ</text>
<text x="230.7" y="86.3">VSSQ</text>
<text x="230.7" y="88.2">VSSQ</text>
<text x="84" y="95.9">A0</text>
<text x="84" y="90.1">VREFDQ</text>
<text x="84" y="92.1">VREFCA</text>
<text x="100.4" y="90.1">VSSQ</text>
<text x="100.4" y="92.1">VSSQ</text>
<text x="100.4" y="94">VSSQ</text>
<text x="214.3" y="95.9">A0</text>
<text x="214.3" y="90.1">VREFDQ</text>
<text x="214.3" y="92.1">VREFCA</text>
<text x="230.7" y="90.1">VSSQ</text>
<text x="230.7" y="92.1">VSSQ</text>
<text x="230.7" y="94">VSSQ</text>
<text x="84" y="97.9">A1</text>
<text x="84" y="99.8">A2</text>
<text x="84" y="101.7">A3</text>
<text x="101.7" y="99.8">DQ0</text>
<text x="101.7" y="101.7">DQ1</text>
<text x="214.3" y="97.9">A1</text>
<text x="214.3" y="99.8">A2</text>
<text x="214.3" y="101.7">A3</text>
<text x="232" y="99.8">DQ0</text>
<text x="232" y="101.7">DQ1</text>
<text x="84" y="103.6">A4</text>
<text x="84" y="105.6">A5</text>
<text x="84" y="107.5">A6</text>
<text x="101.7" y="103.6">DQ2</text>
<text x="101.7" y="105.6">DQ3</text>
<text x="101.7" y="107.5">DQ4</text>
<text x="214.3" y="103.6">A4</text>
<text x="214.3" y="105.6">A5</text>
<text x="214.3" y="107.5">A6</text>
<text x="232" y="103.6">DQ2</text>
<text x="232" y="105.6">DQ3</text>
<text x="232" y="107.5">DQ4</text>
<text x="84" y="109.4">A7</text>
<text x="84" y="111.4">A8</text>
<text x="84" y="113.3">A9</text>
<text x="101.7" y="109.4">DQ5</text>
<text x="101.7" y="111.4">DQ6</text>
<text x="101.7" y="113.3">DQ7</text>
<text x="214.3" y="109.4">A7</text>
<text x="214.3" y="111.4">A8</text>
<text x="214.3" y="113.3">A9</text>
<text x="232" y="109.4">DQ5</text>
<text x="232" y="111.4">DQ6</text>
<text x="232" y="113.3">DQ7</text>
<text x="84" y="115.2">A10/AP</text>
<text x="84" y="117.2">A11</text>
<text x="84" y="119.1">A12/BC_n</text>
<text x="100.7" y="119.1">DQ10</text>
<text x="101.7" y="115.2">DQ8</text>
<text x="101.7" y="117.2">DQ9</text>
<text x="214.3" y="115.2">A10/AP</text>
<text x="214.3" y="117.2">A11</text>
<text x="214.3" y="119.1">A12/BC_n</text>
<text x="231" y="119.1">DQ10</text>
<text x="232" y="115.2">DQ8</text>
<text x="232" y="117.2">DQ9</text>
<text x="84" y="121">A13</text>
<text x="84" y="122.9">A14</text>
<text x="100.7" y="121">DQ11</text>
<text x="100.7" y="122.9">DQ12</text>
<text x="100.7" y="124.9">DQ13</text>
<text x="214.3" y="121">A13</text>
<text x="214.3" y="122.9">A14</text>
<text x="231" y="121">DQ11</text>
<text x="231" y="122.9">DQ12</text>
<text x="231" y="124.9">DQ13</text>
<text x="84" y="126.8">CLK</text>
<text x="84" y="128.7">CLK_n</text>
<text x="84" y="130.7">CKE</text>
<text x="100.7" y="126.8">DQ14</text>
<text x="100.7" y="128.7">DQ15</text>
<text x="214.3" y="126.8">CLK</text>
<text x="214.3" y="128.7">CLK_n</text>
<text x="214.3" y="130.7">CKE</text>
<text x="231" y="126.8">DQ14</text>
<text x="231" y="128.7">DQ15</text>
<text x="84" y="136.5">CS</text>
<text x="99.5" y="136.5">LDQSn</text>
<text x="100.5" y="134.5">LDQS</text>
<text x="214.3" y="136.5">CS</text>
<text x="229.8" y="136.5">LDQSn</text>
<text x="230.8" y="134.5">LDQS</text>
<text x="84" y="138.4">RESET</text>
<text x="84" y="142.2">RAS</text>
<text x="84" y="140.3">WE</text>
<text x="99.2" y="140.3">UDQSn</text>
<text x="100.2" y="138.4">UDQS</text>
<text x="214.3" y="138.4">RESET</text>
<text x="214.3" y="142.2">RAS</text>
<text x="214.3" y="140.3">WE</text>
<text x="229.5" y="140.3">UDQSn</text>
<text x="230.5" y="138.4">UDQS</text>
<text x="84" y="144.2">CAS</text>
<text x="84" y="148">BA0</text>
<text x="84" y="150">BA1</text>
<text x="101.8" y="148">NC1</text>
<text x="101.8" y="150">NC2</text>
<text x="214.3" y="144.2">CAS</text>
<text x="214.3" y="148">BA0</text>
<text x="214.3" y="150">BA1</text>
<text x="232.1" y="148">NC1</text>
<text x="232.1" y="150">NC2</text>
<text x="84" y="151.9">BA2</text>
<text x="84" y="155.8">LDM</text>
<text x="101.8" y="151.9">NC3</text>
<text x="101.8" y="153.8">NC4</text>
<text x="101.8" y="155.8">NC5</text>
<text x="214.3" y="151.9">BA2</text>
<text x="214.3" y="155.8">LDM</text>
<text x="232.1" y="151.9">NC3</text>
<text x="232.1" y="153.8">NC4</text>
<text x="232.1" y="155.8">NC5</text>
<text x="84" y="157.7">UDM</text>
<text x="84" y="161.5">ODT</text>
<text x="102.8" y="161.5">ZQ</text>
<text x="214.3" y="157.7">UDM</text>
<text x="214.3" y="161.5">ODT</text>
<text x="233.1" y="161.5">ZQ</text>
</g>
<g font-size="1.7" fill="#f00">
<text x="35.2" y="95.7">[3]</text>
<text x="39.2" y="95.7">PS_DDR3_A0</text>
<text x="63.2" y="94.6">PS_DDR3_A0</text>
<text x="184.8" y="94.6">PS_DDR3_A0</text>
<text x="35.2" y="97.6">[3]</text>
<text x="35.2" y="99.6">[3]</text>
<text x="35.2" y="101.5">[3]</text>
<text x="39.2" y="97.6">PS_DDR3_A1</text>
<text x="39.2" y="99.6">PS_DDR3_A2</text>
<text x="39.2" y="101.5">PS_DDR3_A3</text>
<text x="63.2" y="96.5">PS_DDR3_A1</text>
<text x="63.2" y="100.3">PS_DDR3_A3</text>
<text x="63.2" y="98.4">PS_DDR3_A2</text>
<text x="114.3" y="100.3">PS_DDR3_D13</text>
<text x="114.3" y="98.4">PS_DDR3_D11</text>
<text x="134.2" y="101.5">PS_DDR3_D13</text>
<text x="134.2" y="99.6">PS_DDR3_D11</text>
<text x="148.7" y="101.5">[3]</text>
<text x="148.7" y="99.6">[3]</text>
<text x="184.8" y="100.3">PS_DDR3_A3</text>
<text x="184.8" y="98.4">PS_DDR3_A2</text>
<text x="184.8" y="96.5">PS_DDR3_A1</text>
<text x="244.6" y="100.3">PS_DDR3_D20</text>
<text x="244.6" y="98.4">PS_DDR3_D18</text>
<text x="264.5" y="101.5">PS_DDR3_D20</text>
<text x="264.5" y="99.6">PS_DDR3_D18</text>
<text x="279" y="101.5">[3]</text>
<text x="279" y="99.6">[3]</text>
<text x="13" y="102.3">PS_DDR3_CLK_P</text>
<text x="35.2" y="103.4">[3]</text>
<text x="35.2" y="105.4">[3]</text>
<text x="35.2" y="107.3">[3]</text>
<text x="39.2" y="103.4">PS_DDR3_A4</text>
<text x="39.2" y="105.4">PS_DDR3_A5</text>
<text x="39.2" y="107.3">PS_DDR3_A6</text>
<text x="63.2" y="104.2">PS_DDR3_A5</text>
<text x="63.2" y="102.3">PS_DDR3_A4</text>
<text x="63.2" y="106.1">PS_DDR3_A6</text>
<text x="114.3" y="102.3">PS_DDR3_D10</text>
<text x="114.3" y="106.1">PS_DDR3_D8</text>
<text x="114.3" y="104.2">PS_DDR3_D12</text>
<text x="134.2" y="103.4">PS_DDR3_D10</text>
<text x="134.2" y="107.3">PS_DDR3_D8</text>
<text x="134.2" y="105.4">PS_DDR3_D12</text>
<text x="147.7" y="107.3">[3]</text>
<text x="148.7" y="103.4">[3]</text>
<text x="148.7" y="105.4">[3]</text>
<text x="184.8" y="104.2">PS_DDR3_A5</text>
<text x="184.8" y="102.3">PS_DDR3_A4</text>
<text x="184.8" y="106.1">PS_DDR3_A6</text>
<text x="244.6" y="102.3">PS_DDR3_D16</text>
<text x="244.6" y="106.1">PS_DDR3_D19</text>
<text x="244.6" y="104.2">PS_DDR3_D21</text>
<text x="264.5" y="103.4">PS_DDR3_D16</text>
<text x="264.5" y="107.3">PS_DDR3_D19</text>
<text x="264.5" y="105.4">PS_DDR3_D21</text>
<text x="279" y="103.4">[3]</text>
<text x="279" y="107.3">[3]</text>
<text x="279" y="105.4">[3]</text>
<text x="35.2" y="111.2">[3]</text>
<text x="35.2" y="113.1">[3]</text>
<text x="35.2" y="109.2">[3]</text>
<text x="39.2" y="111.2">PS_DDR3_A8</text>
<text x="39.2" y="113.1">PS_DDR3_A9</text>
<text x="39.2" y="109.2">PS_DDR3_A7</text>
<text x="63.2" y="110">PS_DDR3_A8</text>
<text x="63.2" y="111.9">PS_DDR3_A9</text>
<text x="63.2" y="108.1">PS_DDR3_A7</text>
<text x="63.2" y="113.9">PS_DDR3_A10</text>
<text x="114.3" y="110">PS_DDR3_D9</text>
<text x="114.3" y="111.9">PS_DDR3_D14</text>
<text x="114.3" y="108.1">PS_DDR3_D15</text>
<text x="114.3" y="113.9">PS_DDR3_D6</text>
<text x="134.2" y="111.2">PS_DDR3_D9</text>
<text x="134.2" y="113.1">PS_DDR3_D14</text>
<text x="134.2" y="109.2">PS_DDR3_D15</text>
<text x="147.7" y="111.2">[3]</text>
<text x="148.7" y="113.1">[3]</text>
<text x="148.7" y="109.2">[3]</text>
<text x="184.8" y="113.9">PS_DDR3_A10</text>
<text x="184.8" y="111.9">PS_DDR3_A9</text>
<text x="184.8" y="110">PS_DDR3_A8</text>
<text x="184.8" y="108.1">PS_DDR3_A7</text>
<text x="244.6" y="110">PS_DDR3_D17</text>
<text x="244.6" y="111.9">PS_DDR3_D22</text>
<text x="244.6" y="108.1">PS_DDR3_D23</text>
<text x="244.6" y="113.9">PS_DDR3_D26</text>
<text x="264.5" y="111.2">PS_DDR3_D17</text>
<text x="264.5" y="113.1">PS_DDR3_D22</text>
<text x="264.5" y="109.2">PS_DDR3_D23</text>
<text x="279" y="111.2">[3]</text>
<text x="279" y="113.1">[3]</text>
<text x="279" y="109.2">[3]</text>
<text x="13" y="118.7">PS_DDR3_CLK_N</text>
<text x="35.2" y="115">[3]</text>
<text x="35.2" y="116.9">[3]</text>
<text x="35.2" y="118.9">[3]</text>
<text x="39.2" y="115">PS_DDR3_A10</text>
<text x="39.2" y="116.9">PS_DDR3_A11</text>
<text x="39.2" y="118.9">PS_DDR3_A12</text>
<text x="63.2" y="117.7">PS_DDR3_A12</text>
<text x="63.2" y="119.6">PS_DDR3_A13</text>
<text x="63.2" y="115.8">PS_DDR3_A11</text>
<text x="114.3" y="119.6">PS_DDR3_D3</text>
<text x="114.3" y="117.7">PS_DDR3_D5</text>
<text x="114.3" y="115.8">PS_DDR3_D0</text>
<text x="134.2" y="115">PS_DDR3_D6</text>
<text x="134.2" y="118.9">PS_DDR3_D5</text>
<text x="134.2" y="116.9">PS_DDR3_D0</text>
<text x="147.7" y="115">[3]</text>
<text x="147.7" y="118.9">[3]</text>
<text x="147.7" y="116.9">[3]</text>
<text x="184.8" y="115.8">PS_DDR3_A11</text>
<text x="184.8" y="119.6">PS_DDR3_A13</text>
<text x="184.8" y="117.7">PS_DDR3_A12</text>
<text x="244.6" y="117.7">PS_DDR3_D27</text>
<text x="244.6" y="119.6">PS_DDR3_D24</text>
<text x="244.6" y="115.8">PS_DDR3_D29</text>
<text x="264.5" y="118.9">PS_DDR3_D27</text>
<text x="264.5" y="116.9">PS_DDR3_D29</text>
<text x="264.5" y="115">PS_DDR3_D26</text>
<text x="279" y="118.9">[3]</text>
<text x="279" y="116.9">[3]</text>
<text x="279" y="115">[3]</text>
<text x="35.2" y="120.8">[3]</text>
<text x="35.2" y="122.7">[3]</text>
<text x="39.2" y="120.8">PS_DDR3_A13</text>
<text x="39.2" y="122.7">PS_DDR3_A14</text>
<text x="63.2" y="121.6">PS_DDR3_A14</text>
<text x="63.2" y="125.4">PS_DDR3_CLK_P</text>
<text x="114.3" y="123.5">PS_DDR3_D1</text>
<text x="114.3" y="121.6">PS_DDR3_D4</text>
<text x="114.3" y="125.4">PS_DDR3_D7</text>
<text x="134.2" y="120.8">PS_DDR3_D3</text>
<text x="134.2" y="124.7">PS_DDR3_D1</text>
<text x="134.2" y="122.7">PS_DDR3_D4</text>
<text x="147.7" y="120.8">[3]</text>
<text x="147.7" y="124.7">[3]</text>
<text x="147.7" y="122.7">[3]</text>
<text x="184.8" y="125.4">PS_DDR3_CLK_P</text>
<text x="184.8" y="121.6">PS_DDR3_A14</text>
<text x="244.6" y="125.4">PS_DDR3_D25</text>
<text x="244.6" y="121.6">PS_DDR3_D28</text>
<text x="244.6" y="123.5">PS_DDR3_D31</text>
<text x="264.5" y="122.7">PS_DDR3_D28</text>
<text x="264.5" y="124.7">PS_DDR3_D31</text>
<text x="264.5" y="120.8">PS_DDR3_D24</text>
<text x="279" y="122.7">[3]</text>
<text x="279" y="124.7">[3]</text>
<text x="279" y="120.8">[3]</text>
<text x="13" y="127.4">PS_DDR3_nRST</text>
<text x="35.2" y="130.5">[3]</text>
<text x="39.2" y="130.5">PS_DDR3_CKE</text>
<text x="63.2" y="129.3">PS_DDR3_CKE</text>
<text x="63.2" y="127.4">PS_DDR3_CLK_N</text>
<text x="114.3" y="127.4">PS_DDR3_D2</text>
<text x="134.2" y="128.5">PS_DDR3_D2</text>
<text x="134.2" y="126.6">PS_DDR3_D7</text>
<text x="147.7" y="128.5">[3]</text>
<text x="147.7" y="126.6">[3]</text>
<text x="184.8" y="127.4">PS_DDR3_CLK_N</text>
<text x="184.8" y="129.3">PS_DDR3_CKE</text>
<text x="244.6" y="127.4">PS_DDR3_D30</text>
<text x="264.5" y="126.6">PS_DDR3_D25</text>
<text x="264.5" y="128.5">PS_DDR3_D30</text>
<text x="279" y="126.6">[3]</text>
<text x="279" y="128.5">[3]</text>
<text x="35.2" y="136.2">[3]</text>
<text x="39.2" y="136.2">PS_DDR3_nCS</text>
<text x="63.2" y="135.1">PS_DDR3_nCS</text>
<text x="63.2" y="137">PS_DDR3_nRST</text>
<text x="114.3" y="135.1">PS_DDR3_DQS_N1</text>
<text x="114.3" y="133.2">PS_DDR3_DQS_P1</text>
<text x="114.3" y="137">PS_DDR3_DQS_P0</text>
<text x="137.1" y="136.2">PS_DDR3_DQS_N1</text>
<text x="137.1" y="134.3">PS_DDR3_DQS_P1</text>
<text x="155.2" y="134.3">[3]</text>
<text x="155.4" y="136.2">[3]</text>
<text x="184.8" y="135.1">PS_DDR3_nCS</text>
<text x="184.8" y="137">PS_DDR3_nRST</text>
<text x="244.6" y="137">PS_DDR3_DQS_P3</text>
<text x="244.6" y="135.1">PS_DDR3_DQS_N2</text>
<text x="244.6" y="133.2">PS_DDR3_DQS_P2</text>
<text x="268.4" y="134.3">PS_DDR3_DQS_P2</text>
<text x="268.4" y="136.2">PS_DDR3_DQS_N2</text>
<text x="286.5" y="134.3">[3]</text>
<text x="286.7" y="136.2">[3]</text>
<text x="35.2" y="140.1">[3]</text>
<text x="35.2" y="142">[3]</text>
<text x="35.2" y="144">[3]</text>
<text x="35.2" y="138.2">[3]</text>
<text x="39.2" y="140.1">PS_DDR3_nWE</text>
<text x="39.2" y="142">PS_DDR3_nRAS</text>
<text x="39.2" y="144">PS_DDR3_nCAS</text>
<text x="39.2" y="138.2">PS_DDR3_nRST</text>
<text x="63.2" y="138.9">PS_DDR3_nWE</text>
<text x="63.2" y="142.8">PS_DDR3_nCAS</text>
<text x="63.2" y="140.9">PS_DDR3_nRAS</text>
<text x="114.3" y="138.9">PS_DDR3_DQS_N0</text>
<text x="137.1" y="138.2">PS_DDR3_DQS_P0</text>
<text x="137.1" y="140.1">PS_DDR3_DQS_N0</text>
<text x="155.2" y="138.2">[3]</text>
<text x="155.4" y="140.1">[3]</text>
<text x="184.8" y="138.9">PS_DDR3_nWE</text>
<text x="184.8" y="142.8">PS_DDR3_nCAS</text>
<text x="184.8" y="140.9">PS_DDR3_nRAS</text>
<text x="244.6" y="138.9">PS_DDR3_DQS_N3</text>
<text x="268.4" y="140.1">PS_DDR3_DQS_N3</text>
<text x="268.4" y="138.2">PS_DDR3_DQS_P3</text>
<text x="286.5" y="138.2">[3]</text>
<text x="286.7" y="140.1">[3]</text>
<text x="35.2" y="147.8">[3]</text>
<text x="35.2" y="149.8">[3]</text>
<text x="39.2" y="147.8">PS_DDR3_BA0</text>
<text x="39.2" y="149.8">PS_DDR3_BA1</text>
<text x="63.2" y="146.7">PS_DDR3_BA0</text>
<text x="63.2" y="148.6">PS_DDR3_BA1</text>
<text x="184.8" y="148.6">PS_DDR3_BA1</text>
<text x="184.8" y="146.7">PS_DDR3_BA0</text>
<text x="35.2" y="151.7">[3]</text>
<text x="35.2" y="155.6">[3]</text>
<text x="39.2" y="151.7">PS_DDR3_BA2</text>
<text x="39.2" y="155.6">PS_DDR3_DM1</text>
<text x="63.2" y="150.5">PS_DDR3_BA2</text>
<text x="63.2" y="154.4">PS_DDR3_DM1</text>
<text x="161.6" y="155.6">[3]</text>
<text x="165.7" y="155.6">PS_DDR3_DM2</text>
<text x="184.8" y="150.5">PS_DDR3_BA2</text>
<text x="184.8" y="154.4">PS_DDR3_DM2</text>
<text x="35.2" y="161.4">[3]</text>
<text x="35.2" y="157.5">[3]</text>
<text x="39.2" y="161.4">PS_DDR3_ODT</text>
<text x="39.2" y="157.5">PS_DDR3_DM0</text>
<text x="63.2" y="160.2">PS_DDR3_ODT</text>
<text x="63.2" y="156.3">PS_DDR3_DM0</text>
<text x="161.6" y="157.5">[3]</text>
<text x="165.7" y="157.5">PS_DDR3_DM3</text>
<text x="184.8" y="156.3">PS_DDR3_DM3</text>
<text x="184.8" y="160.2">PS_DDR3_ODT</text>
</g>
<g font-size="1.7" fill="#00f">
<text x="35.2" y="126.6">[3]</text>
<text x="35.2" y="128.5">[3]</text>
<text x="39.2" y="126.6">PS_DDR3_CLK_P</text>
<text x="39.2" y="128.5">PS_DDR3_CLK_N</text>
</g>
<g font-size="1.4">
<text x="30.9" y="11.7">5</text>
<text x="88.8" y="11.7">4</text>
<text x="146.7" y="11.7">3</text>
<text x="204.7" y="11.7">2</text>
<text x="262.6" y="11.7">1</text>
<text x=".5" y="36.3">D</text>
<text x="292" y="36.3">D</text>
<text x=".5" y="82.1">C</text>
<text x="292" y="82.1">C</text>
<text x=".5" y="128">B</text>
<text x="292" y="128">B</text>
<text x=".5" y="173.8">A</text>
<text x="292" y="173.8">A</text>
<text x="30.9" y="197">5</text>
<text x="88.8" y="197">4</text>
<text x="146.7" y="197">3</text>
<text x="204.7" y="197">2</text>
<text x="262.6" y="197">1</text>
</g>
</svg>
